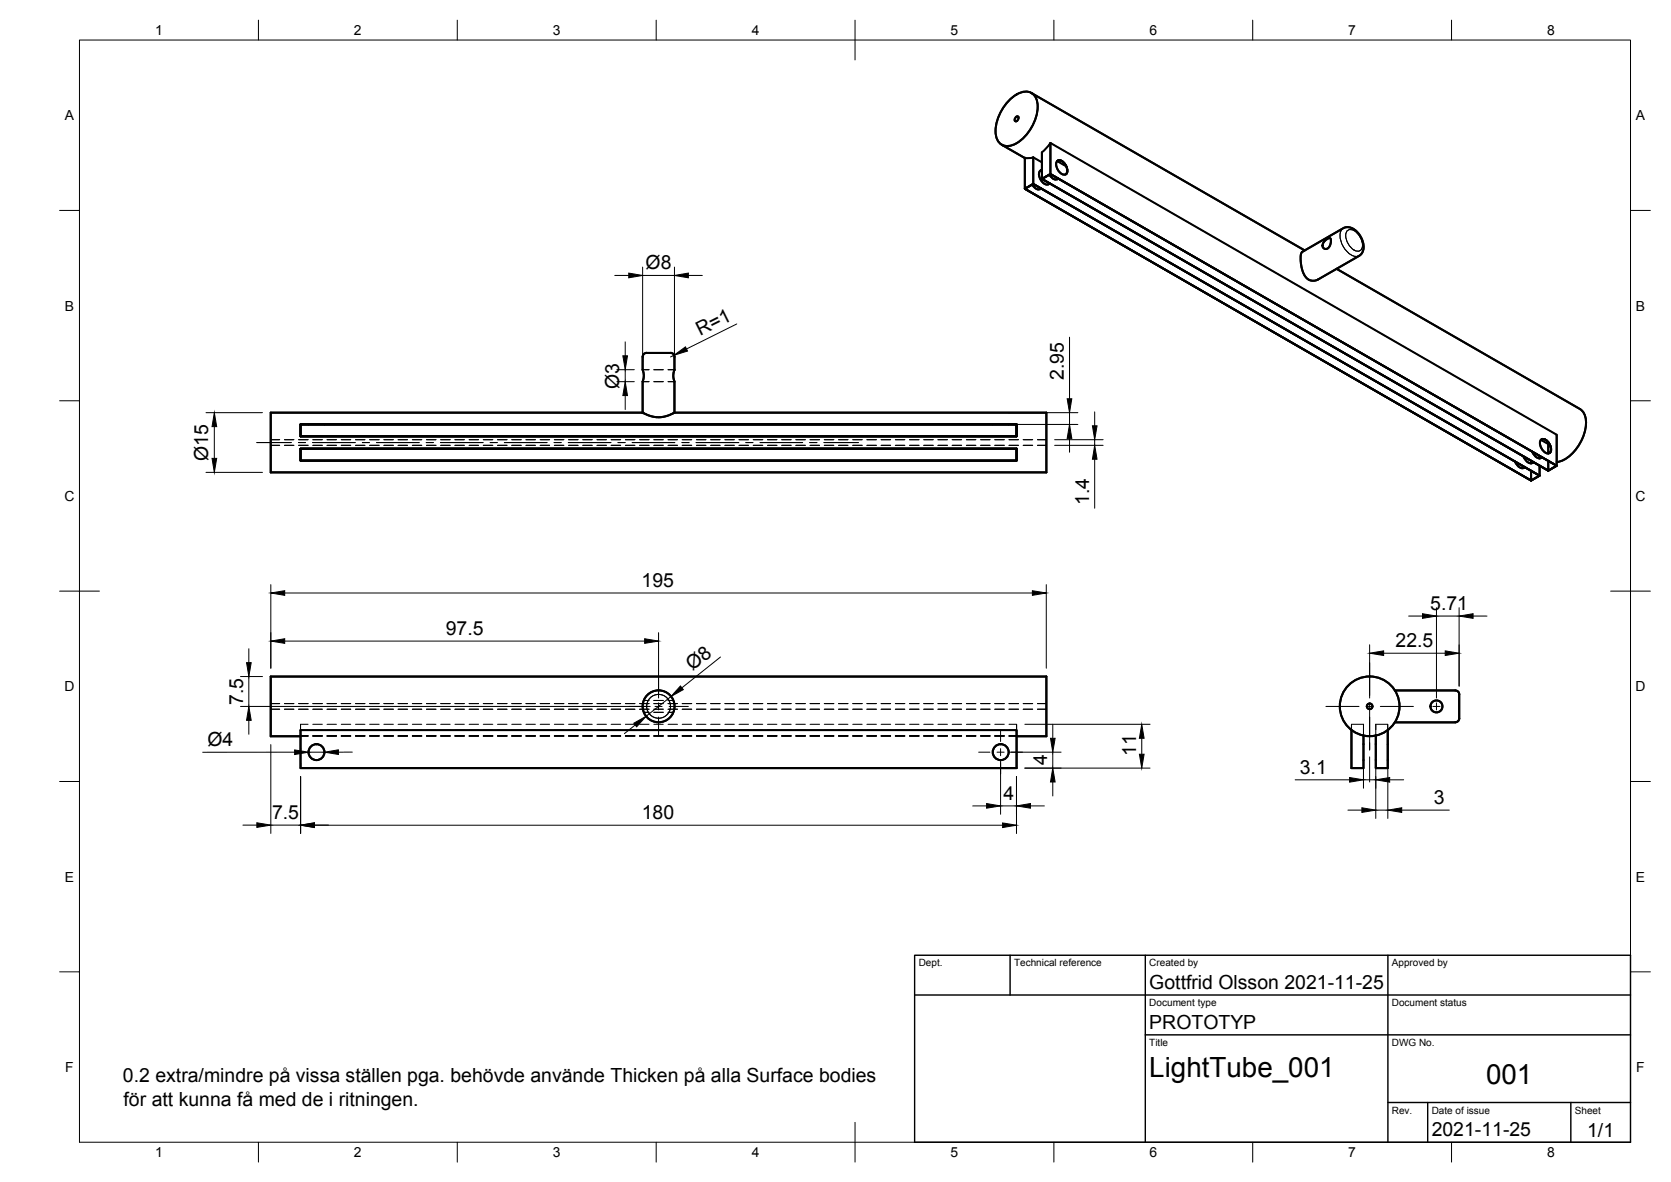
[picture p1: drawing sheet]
<svg xmlns="http://www.w3.org/2000/svg" width="420mm" height="297mm" viewBox="0 0 420 297" stroke-linecap="round" stroke-linejoin="round" font-family="sans-serif">
<!-- layer: Visible -->
<g fill="none" stroke="#000" stroke-width=".51">
<path d="M251.9 36.4l5.8 3.3M254.1 24.9a4.9 4.9 0 0 1 5.3-1.5 4.2 4.2 0 0 1 1.5 4.3 11.5 11.5 0 0 1-6.1 8.7 2.97 2.97 0 0 1-4.4-2.5 11.4 11.4 0 0 1 3.7-9zM255.4 29.4l.5-.2a.71 .71 0 0 1 .1 .9 .71 .71 0 0 1-.8 .3v-.5zM257.7 39.7v7.7l127.3 73.4M257.7 39.7v7.7M259.3 23.4l68.8 39.5M259.8 39.5v6.7M259.8 39.5l2.2 1.3M259.8 39.5l-.9 .2-1.2-.1M262 38.3v6.7M264.1 35.9v7.8l-2.1 1.3v-6.7M264.1 35.9l127.3 73.3v7.8"/>
<path d="M264.1 35.9v7.8l127.3 73.3M264.1 35.9l-2.1 2.4M257.7 47.4l2.1-1.2 127.3 73.3-2.1 1.3zM257.7 47.4l127.3 73.4 2.1-1.3v-2.5v2.5M257.7 47.4l2.1-1.2 127.3 73.3M259.5 46.4a1.47 1.47 0 0 0 2.2 .9l-.2 .2M259.8 46.2l127.3 73.3-2.1 1.3M259.8 46.2l-2.1 1.2M261.7 42.8l.3-.1a1.13 1.13 0 0 0-.6 1.8 2.05 2.05 0 0 0 2.3 1.8l.2-.2-.3 .2M262 45l2.1-1.3 127.3 73.3-2.1 1.3zM263.9 43.9a1.47 1.47 0 0 0 2.2 .9M265.8 40.5l2.3 1.3"/>
<path d="M265.8 40.5a1.62 1.62 0 0 1 2.2 1 1.63 1.63 0 0 1-.2 2.4 2.49 2.49 0 0 1-2-3.4zM266 40.4a2.21 2.21 0 0 1 2.4 2.3l-.2 .9-.2 .2M266.1 44.8l-.3 .3M327.3 63.4l10.6-6.1 .6-.2 1.3 .2 1.4 .9 1.2 1.7 .5 1.7-.2 1.5-.7 1-10.6 6.1-.9 .4-1-.1-.7-.4-.7-.7-.4-.9-.7-2.8v-1.5zM333 60.7l1.1-.9 .4 .1 .1 .2-.1 1.5-.4 .6-.4 .3h-.7l-.4-.4v-.7zM336.1 67.5l61.1 35.3a4.2 4.2 0 0 1 1.6 4.2 11.1 11.1 0 0 1-6.7 9l-.7 .1M161.6 92.9l.3 1.3-.3 1.7M161.6 92.9l.3 1.4-.3 1.6M161.6 95.9v7.8M162.6 88.7h5.1a1.85 1.85 0 0 1 1.8 .6l.1 3.6M162.6 88.7a1.01 1.01 0 0 0-1 1v3.2M169.6 92.9l-.3 1.3 .3 1.7"/>
<path d="M169.6 92.9l-.3 1.4 .3 1.6M169.6 95.9v7.8M75.6 106.6h180v3.1h-180zM75.6 112.7h180v3.1h-180zM75.6 112.8h180v2.9h-180zM75.6 106.6h180h-180v3.1h180v-3.1v3.1h-180zM161.6 103.7l1.7 .8 2.1 .4 2-.3 2.2-.9M161.6 103.7h-93.5v15h195v-15h-93.5M161.6 103.7l2.2 .9 1.7 .3 1.9-.3 2.2-.9M380.9 116a2.08 2.08 0 0 0 2.2 1.6l.3-.2-.2 .2M383 114.7a2.07 2.07 0 0 0 2.3 1.6l.2-.2-.2 .2M385 115.8v.6"/>
<path d="M385 118.3v2.5M385.3 113.5a2.08 2.08 0 0 0 2.2 1.6l.2-.2-.2 .2M387.1 114.6v.6M387.4 110.5l1.9 1.1M387.5 110.5a1.62 1.62 0 0 1 2.1 1.1 1.63 1.63 0 0 1-.2 2.3 2.49 2.49 0 0 1-1.9-3.4zM387.6 110.4a2.21 2.21 0 0 1 2.4 2.3l-.1 .9-.3 .3M389.3 111.6v2.4M389.3 115.8v2.5M389.5 111.4l-.2 .2M391.4 109.2v7.8M391.4 117l-2.1 1.3M350.7 173.5h15.2a1.34 1.34 0 0 1 1 1.6v4.5a1.76 1.76 0 0 1-.6 1.8l-15.6 .1"/>
<path d="M75.6 185h-7.5v-15h195v15h-7.5M75.6 183.5v9.5h180M75.6 183.5h180v9.5M255.6 183.5v9.5M339.8 183.5v9.5M342.8 184.9v8.1h-3h3zM345.9 184.9v8.1h3v-9.5v9.5h-3z"/>
<circle cx="165.6" cy="177.5" r="4"/>
<circle cx="344.4" cy="177.5" r="7.5"/>
<circle cx="344.4" cy="177.5" r=".71"/>
<circle cx="361.2" cy="177.5" r="1.5"/>
<circle cx="79.6" cy="189" r="2"/>
<circle cx="251.6" cy="189" r="2"/>
</g>
<!-- layer: Visible Narrow -->
<g fill="none" stroke="#000" stroke-width=".25">
<path d="M257.7 39.6l1.2 .1 .9-.2 2.2 1.3M264.1 35.9l127.3 73.3M264.1 35.9l-2.1 2.4M265.8 40.5l2.3 1.3M337.8 57.4a3.5 3.5 0 0 0-.1 4.6 3.5 3.5 0 0 0 4 2.3M338.6 58.1a1.8 1.8 0 0 1 2.8 .6l.7 1.1a2.54 2.54 0 0 1-.1 3.2 2.74 2.74 0 0 1-3.2-2 3.2 3.2 0 0 1-.2-2.9zM387.4 110.5l1.9 1.1 .2-.2M75.6 183.5h180"/>
<circle cx="165.6" cy="177.5" r="3"/>
</g>
<!-- layer: Hidden -->
<g fill="none" stroke="#000" stroke-width=".25">
<path d="M161.6 92.9h1.6M161.6 95.9h1.6M164.4 92.9h2.4M164.4 95.9h2.4M168 92.9h1.6M168 95.9h1.6M68.1 111.9h2.2M68.1 110.5h2.2M71.5 111.9h2.4M71.5 110.5h2.4M75.1 111.9h2.4M75.1 110.5h2.4"/>
<path d="M77.6 109.7h.1M77.6 112.7v.1M77.6 115.7v.1M78.7 111.9h2.3M78.7 110.5h2.3M81.6 109.7h.1M81.6 112.7v.1M81.6 115.7v.1M82.2 111.9h2.4M82.2 110.5h2.4M85.8 111.9h2.4M85.8 110.5h2.4"/>
<path d="M89.4 111.9h2.4M89.4 110.5h2.4M92.9 111.9h2.4M92.9 110.5h2.4M96.5 111.9h2.4M96.5 110.5h2.4M100.1 111.9h2.4M100.1 110.5h2.4M103.7 111.9h2.3M103.7 110.5h2.3M107.2 111.9h2.4M107.2 110.5h2.4"/>
<path d="M110.8 111.9h2.4M110.8 110.5h2.4M114.4 111.9h2.4M114.4 110.5h2.4M118 111.9h2.3M118 110.5h2.3M121.5 111.9h2.4M121.5 110.5h2.4M125.1 111.9h2.4M125.1 110.5h2.4M128.7 111.9h2.4M128.7 110.5h2.4"/>
<path d="M132.2 111.9h2.4M132.2 110.5h2.4M135.8 111.9h2.4M135.8 110.5h2.4M139.4 111.9h2.4M139.4 110.5h2.4M143 111.9h2.4M143 110.5h2.4M146.5 111.9h2.4M146.5 110.5h2.4M150.1 111.9h2.4M150.1 110.5h2.4"/>
<path d="M153.7 111.9h2.4M153.7 110.5h2.4M157.2 111.9h2.4M157.2 110.5h2.4M160.8 111.9h2.4M160.8 110.5h2.4M164.4 111.9h2.4M164.4 110.5h2.4M168 111.9h2.3M168 110.5h2.3M171.5 111.9h2.4M171.5 110.5h2.4"/>
<path d="M175.1 111.9h2.4M175.1 110.5h2.4M178.7 111.9h2.4M178.7 110.5h2.4M182.3 111.9h2.3M182.3 110.5h2.3M185.8 111.9h2.4M185.8 110.5h2.4M189.4 111.9h2.4M189.4 110.5h2.4M193 111.9h2.3M193 110.5h2.3"/>
<path d="M196.6 111.9h2.3M196.6 110.5h2.3M200.1 111.9h2.4M200.1 110.5h2.4M203.7 111.9h2.4M203.7 110.5h2.4M207.3 111.9h2.4M207.3 110.5h2.4M210.8 111.9h2.4M210.8 110.5h2.4M214.4 111.9h2.4M214.4 110.5h2.4"/>
<path d="M218 111.9h2.4M218 110.5h2.4M221.6 111.9h2.3M221.6 110.5h2.3M225.1 111.9h2.4M225.1 110.5h2.4M228.7 111.9h2.4M228.7 110.5h2.4M232.3 111.9h2.4M232.3 110.5h2.4M235.8 111.9h2.4M235.8 110.5h2.4"/>
<path d="M239.4 111.9h2.4M239.4 110.5h2.4M243 111.9h2.4M243 110.5h2.4M246.6 111.9h2.3M246.6 110.5h2.3M249.6 109.7h.1M249.6 112.7v.1M249.6 115.7v.1M250.1 111.9h2.4M250.1 110.5h2.4M253.6 109.7h.1"/>
<path d="M253.6 112.7v.1M253.6 115.7v.1M253.7 111.9h2.4M253.7 110.5h2.4M257.3 111.9h2.4M257.3 110.5h2.4M260.9 111.9h2.2M260.9 110.5h2.2M68.1 178.2h2.2M68.1 176.8h2.2M71.5 178.2h2.4M71.5 176.8h2.4"/>
<path d="M75.1 178.2h2.4M75.1 176.8h2.4M78.7 178.2h2.3M78.7 176.8h2.3M82.2 178.2h2.4M82.2 176.8h2.4M85.8 178.2h2.4M85.8 176.8h2.4M89.4 178.2h2.4M89.4 176.8h2.4M92.9 178.2h2.4M92.9 176.8h2.4"/>
<path d="M96.5 178.2h2.4M96.5 176.8h2.4M100.1 178.2h2.4M100.1 176.8h2.4M103.7 178.2h2.3M103.7 176.8h2.3M107.2 178.2h2.4M107.2 176.8h2.4M110.8 178.2h2.4M110.8 176.8h2.4M114.4 178.2h2.4M114.4 176.8h2.4"/>
<path d="M118 178.2h2.3M118 176.8h2.3M121.5 178.2h2.4M121.5 176.8h2.4M125.1 178.2h2.4M125.1 176.8h2.4M128.7 178.2h2.4M128.7 176.8h2.4M132.2 178.2h2.4M132.2 176.8h2.4M135.8 178.2h2.4M135.8 176.8h2.4"/>
<path d="M139.4 178.2h2.4M139.4 176.8h2.4M143 178.2h2.4M143 176.8h2.4M146.5 178.2h2.4M146.5 176.8h2.4M150.1 178.2h2.4M150.1 176.8h2.4M153.7 178.2h2.4M153.7 176.8h2.4M157.2 178.2h2.4M157.2 176.8h2.4"/>
<path d="M160.8 178.2h2.4M160.8 176.8h2.4M161.9 176h1.3M161.9 179h1.3M164.4 176h2.4M164.4 179h2.4M164.4 178.2h2.4M164.4 176.8h2.4M168 176h1.3M168 179h1.3M168 178.2h2.3M168 176.8h2.3"/>
<path d="M171.5 178.2h2.4M171.5 176.8h2.4M175.1 178.2h2.4M175.1 176.8h2.4M178.7 178.2h2.4M178.7 176.8h2.4M182.3 178.2h2.3M182.3 176.8h2.3M185.8 178.2h2.4M185.8 176.8h2.4M189.4 178.2h2.4M189.4 176.8h2.4"/>
<path d="M193 178.2h2.3M193 176.8h2.3M196.6 178.2h2.3M196.6 176.8h2.3M200.1 178.2h2.4M200.1 176.8h2.4M203.7 178.2h2.4M203.7 176.8h2.4M207.3 178.2h2.4M207.3 176.8h2.4M210.8 178.2h2.4M210.8 176.8h2.4"/>
<path d="M214.4 178.2h2.4M214.4 176.8h2.4M218 178.2h2.4M218 176.8h2.4M221.6 178.2h2.3M221.6 176.8h2.3M225.1 178.2h2.4M225.1 176.8h2.4M228.7 178.2h2.4M228.7 176.8h2.4M232.3 178.2h2.4M232.3 176.8h2.4"/>
<path d="M235.8 178.2h2.4M235.8 176.8h2.4M239.4 178.2h2.4M239.4 176.8h2.4M243 178.2h2.4M243 176.8h2.4M246.6 178.2h2.3M246.6 176.8h2.3M250.1 178.2h2.4M250.1 176.8h2.4M253.7 178.2h2.4M253.7 176.8h2.4"/>
<path d="M257.3 178.2h2.4M257.3 176.8h2.4M260.9 178.2h2.2M260.9 176.8h2.2M75.6 185h1.9M75.6 182v4.9M75.6 187.1v3.4M75.6 190.6v2.4M75.6 184.9h1.9M75.6 183.5h1.9M77.5 182h-1.9v1.4M78.7 185h2.3"/>
<path d="M78.7 182h2.3M78.7 184.9h2.3M78.7 183.5h2.3M82.2 185h2.4M82.2 182h2.4M82.2 184.9h2.4M82.2 183.5h2.4M85.8 185h2.4M85.8 182h2.4M85.8 184.9h2.4M85.8 183.5h2.4M89.4 185h2.4"/>
<path d="M89.4 182h2.4M89.4 184.9h2.4M89.4 183.5h2.4M92.9 185h2.4M92.9 182h2.4M92.9 184.9h2.4M92.9 183.5h2.4M96.5 185h2.4M96.5 182h2.4M96.5 184.9h2.4M96.5 183.5h2.4M100.1 185h2.4"/>
<path d="M100.1 182h2.4M100.1 184.9h2.4M100.1 183.5h2.4M103.7 185h2.3M103.7 182h2.3M103.7 184.9h2.3M103.7 183.5h2.3M107.2 185h2.4M107.2 182h2.4M107.2 184.9h2.4M107.2 183.5h2.4M110.8 185h2.4"/>
<path d="M110.8 182h2.4M110.8 184.9h2.4M110.8 183.5h2.4M114.4 185h2.4M114.4 182h2.4M114.4 184.9h2.4M114.4 183.5h2.4M118 185h2.3M118 182h2.3M118 184.9h2.3M118 183.5h2.3M121.5 185h2.4"/>
<path d="M121.5 182h2.4M121.5 184.9h2.4M121.5 183.5h2.4M125.1 185h2.4M125.1 182h2.4M125.1 184.9h2.4M125.1 183.5h2.4M128.7 185h2.4M128.7 182h2.4M128.7 184.9h2.4M128.7 183.5h2.4M132.2 185h2.4"/>
<path d="M132.2 182h2.4M132.2 184.9h2.4M132.2 183.5h2.4M135.8 185h2.4M135.8 182h2.4M135.8 184.9h2.4M135.8 183.5h2.4M139.4 185h2.4M139.4 182h2.4M139.4 184.9h2.4M139.4 183.5h2.4M143 185h2.4"/>
<path d="M143 182h2.4M143 184.9h2.4M143 183.5h2.4M146.5 185h2.4M146.5 182h2.4M146.5 184.9h2.4M146.5 183.5h2.4M150.1 185h2.4M150.1 182h2.4M150.1 184.9h2.4M150.1 183.5h2.4M153.7 185h2.4"/>
<path d="M153.7 182h2.4M153.7 184.9h2.4M153.7 183.5h2.4M157.2 185h2.4M157.2 182h2.4M157.2 184.9h2.4M157.2 183.5h2.4M160.8 185h2.4M160.8 182h2.4M160.8 184.9h2.4M160.8 183.5h2.4M164.4 185h2.4"/>
<path d="M164.4 182h2.4M164.4 184.9h2.4M164.4 183.5h2.4M168 185h2.3M168 182h2.3M168 184.9h2.3M168 183.5h2.3M171.5 185h2.4M171.5 182h2.4M171.5 184.9h2.4M171.5 183.5h2.4M175.1 185h2.4"/>
<path d="M175.1 182h2.4M175.1 184.9h2.4M175.1 183.5h2.4M178.7 185h2.4M178.7 182h2.4M178.7 184.9h2.4M178.7 183.5h2.4M182.3 185h2.3M182.3 182h2.3M182.3 184.9h2.3M182.3 183.5h2.3M185.8 185h2.4"/>
<path d="M185.8 182h2.4M185.8 184.9h2.4M185.8 183.5h2.4M189.4 185h2.4M189.4 182h2.4M189.4 184.9h2.4M189.4 183.5h2.4M193 185h2.3M193 182h2.3M193 184.9h2.3M193 183.5h2.3M196.6 185h2.3"/>
<path d="M196.6 182h2.3M196.6 184.9h2.3M196.6 183.5h2.3M200.1 185h2.4M200.1 182h2.4M200.1 184.9h2.4M200.1 183.5h2.4M203.7 185h2.4M203.7 182h2.4M203.7 184.9h2.4M203.7 183.5h2.4M207.3 185h2.4"/>
<path d="M207.3 182h2.4M207.3 184.9h2.4M207.3 183.5h2.4M210.8 185h2.4M210.8 182h2.4M210.8 184.9h2.4M210.8 183.5h2.4M214.4 185h2.4M214.4 182h2.4M214.4 184.9h2.4M214.4 183.5h2.4M218 185h2.4"/>
<path d="M218 182h2.4M218 184.9h2.4M218 183.5h2.4M221.6 185h2.3M221.6 182h2.3M221.6 184.9h2.3M221.6 183.5h2.3M225.1 185h2.4M225.1 182h2.4M225.1 184.9h2.4M225.1 183.5h2.4M228.7 185h2.4"/>
<path d="M228.7 182h2.4M228.7 184.9h2.4M228.7 183.5h2.4M232.3 185h2.4M232.3 182h2.4M232.3 184.9h2.4M232.3 183.5h2.4M235.8 185h2.4M235.8 182h2.4M235.8 184.9h2.4M235.8 183.5h2.4M239.4 185h2.4"/>
<path d="M239.4 182h2.4M239.4 184.9h2.4M239.4 183.5h2.4M243 185h2.4M243 182h2.4M243 184.9h2.4M243 183.5h2.4M246.6 185h2.3M246.6 182h2.3M246.6 184.9h2.3M246.6 183.5h2.3M250.1 185h2.4"/>
<path d="M250.1 182h2.4M250.1 184.9h2.4M250.1 183.5h2.4M253.7 182h1.9v1.5M253.7 185h1.9M253.7 184.9h1.9M253.7 183.5h1.9M255.6 182v1.4M255.6 183.5v3.4M255.6 187.1v3.4M255.6 190.6v2.4M339.8 187h.1"/>
<path d="M339.8 191h.1M339.8 186.9v-4.9h3v4.9M339.8 182v1.4M339.8 187.1v3.4M339.8 190.6v2.4M342.8 187.8v2.7M342.8 191.3v1.7M345.9 186.9v-4.9h3v4.9M345.9 187.8v2.7M345.9 191.3v1.7M348.9 182v1.4M348.9 187.1v3.4"/>
<path d="M348.9 190.6v2.4"/>
</g>
<!-- layer: Visible -->
<circle cx="161.6" cy="103.7" r=".24" fill="#000" stroke="#000" stroke-width=".25"/>
<!-- layer: Hidden -->
<g fill="#000" stroke="#000" stroke-width=".25">
<circle cx="77.6" cy="106.6" r=".11"/>
<circle cx="81.6" cy="106.6" r=".11"/>
<circle cx="249.6" cy="106.6" r=".11"/>
<circle cx="253.6" cy="106.6" r=".11"/>
<circle cx="342.8" cy="187" r=".11"/>
<circle cx="342.8" cy="191" r=".11"/>
<circle cx="345.9" cy="187" r=".11"/>
<circle cx="345.9" cy="191" r=".11"/>
<circle cx="348.9" cy="191" r=".11"/>
<circle cx="348.9" cy="187" r=".11"/>
</g>
<!-- layer: Border -->
<g fill="none" stroke="#000" stroke-width=".25">
<path d="M20 10.1h390v276.9h-390zM65 5.1v5M115 5.1v5M165 5.1v5M215 5.1v10M265 5.1v5M315 5.1v5M365 5.1v5M15 52.9h5M410 52.9h5M15 100.7h5M410 100.7h5"/>
<path d="M15 148.6h10M405 148.6h10M15 196.4h5M410 196.4h5M15 244.2h5M410 244.2h5M65 287v5M115 287v5M165 287v5M215 282.1v9.9M265 287v5M315 287v5"/>
<path d="M365 287v5"/>
</g>
<!-- layer: TitleBlock -->
<path d="M230 240.1h180v46.9h-180zM230 250h180M254 240.1v9.9M288 240.1v46.9M349 240.1v46.9M288 260.1h122M349 277.1h61M359 277.1v9.9M395 277.1v9.9" fill="none" stroke="#000" stroke-width=".36"/>
<!-- layer: Dimensions -->
<g fill="none" stroke="#000" stroke-width=".25">
<path d="M154.6 69.2h3.5M161.6 67.1v23.7M161.6 69.2h8M169.6 67.1v23.7M173.1 69.2h3.5M155.1 95.9h4.4M155.1 92.9h4.4M157.2 85.9v3.5M157.2 92.9v3M157.2 99.4v3.5M169.5 89.3l-.9 .4M185.3 81.4l-12.7 6.3"/>
<path d="M268.9 84.7v15.5M51.8 103.7h14.2M51.8 118.7h14.2M53.9 107.2v8M251.7 106.7h19.3M253.4 103.7h17.6M265.2 110.5h12.2M265.2 111.9h12.2M268.9 103.7v3M268.9 110.2v3.5M275.3 103.5v3.5M275.3 110.5v1.4"/>
<path d="M275.3 115.4v12.3M68.1 146.9v21M71.6 149h188M165.6 159v16.4M263.1 146.9v21M354.2 154.8h3.5M361.2 152.7v22.7M361.2 154.8h5.7M366.9 152.7v19.7M370.4 154.8h3.5M60.5 177.5h103M60.5 170h5.5"/>
<path d="M62.6 163v3.5M62.6 170v7.5M71.6 161.1h90.5M168.7 175l-6.2 5M181.2 165.1l-9.8 7.8M344.4 162v13.4M347.9 164.2h15.5M62.6 181v3.5M68.1 187.1v22.4M74.1 189h-23.1M75.6 195.1v14.4M77.6 189h4"/>
<path d="M88.6 189h-3.5M159.7 182.2l-2.7 2.2M251.6 191.1v13.5M253.7 189h13.1M255.6 195.1v14.4M257.7 182h31.5M257.7 193h31.5M264.7 182v3.5M264.7 189v4M264.7 196.5v3.5M287.1 185.5v4M325.6 196h13.7"/>
<path d="M342.8 193.1v5M342.8 196h3.1M345.9 193.1v12.6M349 184.1v21.6M349.4 196h3.5M61.1 207.4h3.5M68.1 207.4h7.5M79.1 207.4h173M244.6 202.5h3.5M251.6 202.5h4M259.1 202.5h3.5M338.9 203.6h3.5"/>
<path d="M345.9 203.6h3.1M352.4 203.6h12"/>
</g>
<g fill="#000" stroke="#000" stroke-width=".25">
<path d="M158.1 68.6l3.5 .6-3.5 .6zM169.6 69.2l3.5-.6v1.2zM157.2 95.9l.6 3.5h-1.2zM156.6 89.4h1.2l-.6 3.5zM169.5 89.3l2.9-2.1 .5 1zM53.9 103.7l.6 3.5h-1.2zM53.3 115.2h1.2l-.6 3.5zM268.9 106.7l.6 3.5h-1.2zM268.3 100.2h1.2l-.6 3.5zM274.7 107h1.1l-.5 3.5zM275.3 111.9l.5 3.5h-1.1zM68.1 149l3.5-.6v1.2z"/>
<path d="M259.6 148.4l3.5 .6-3.5 .6zM357.7 154.2l3.5 .6-3.5 .6zM366.9 154.8l3.5-.6v1.2zM62 166.5h1.2l-.6 3.5zM68.1 161.1l3.5-.6v1.2zM162.1 160.5l3.5 .6-3.5 .6zM171.1 172.4l.7 .9-3.1 1.7zM344.4 164.2l3.5-.6v1.1zM363.4 163.6l3.5 .6-3.5 .5zM62.6 177.5l.6 3.5h-1.2zM74.1 188.5l3.5 .5-3.5 .6zM81.6 189l3.5-.6v1.2z"/>
<path d="M159.4 181.7l3.1-1.7-2.4 2.7zM264.1 185.5h1.2l-.6 3.5zM264.7 193l.6 3.5h-1.2zM287.1 182l.6 3.5h-1.2zM286.5 189.5h1.2l-.6 3.5zM339.3 195.4l3.5 .6-3.5 .6zM345.9 196l3.5-.6v1.2zM64.6 206.8l3.5 .6-3.5 .5zM75.6 207.4l3.5-.6v1.2zM75.6 207.4l3.5-.6v1.1zM248.1 201.9l3.5 .6-3.5 .6zM252.1 206.8l3.5 .6-3.5 .6z"/>
<path d="M255.6 202.5l3.5-.6v1.2zM342.4 203l3.5 .6-3.5 .6zM349 203.6l3.4-.6v1.2z"/>
</g>
<!-- layer: Center Lines -->
<g fill="none" stroke="#000" stroke-width=".25">
<path d="M64.6 111.2h8.6M75 111.2h1.8M78.6 111.2h10.7M91.1 111.2h1.8M94.7 111.2h10.7M107.2 111.2h1.8M110.7 111.2h10.8M123.3 111.2h1.7M126.8 111.2h10.7M139.3 111.2h1.8M142.9 111.2h10.7M155.4 111.2h1.8"/>
<path d="M159 111.2h10.7M171.5 111.2h1.7M175 111.2h10.8M187.5 111.2h1.8M191.1 111.2h10.7M203.6 111.2h1.8M207.2 111.2h8.6M158.1 177.5h4.8M164.7 177.5h1.8M165.6 170v4.8M165.6 176.6v1.8M168.3 177.5h4.8"/>
<path d="M333.4 177.5h8.3M343.5 177.5h1.8M344.4 166.5v8.3M344.4 176.6v1.8M344.4 178.5v10M347.1 177.5h8.3M360.3 177.5h1.8M361.2 176.6v1.8M165.6 180.2v4.8M246.1 189h2.8M250.7 189h1.8M251.6 183.5v2.8"/>
<path d="M251.6 188.1v1.8M251.6 191.7v2.8M254.3 189h2.8M344.4 190.2v6.3"/>
</g>
<g font-size="7">
<text x="289" y="270.6">LightTube_001</text>
<text x="373.7" y="272.3">001</text>
</g>
<g font-size="4.9">
<text x="162.3" y="67.7">Ø8</text>
<text x="176" y="84.4" transform="rotate(-26 176 84.4)">R=1</text>
<text x="267.5" y="95.4" transform="rotate(-90 267.5 95.4)">2.95</text>
<text x="155.7" y="97.7" transform="rotate(-90 155.7 97.7)">Ø3</text>
<text x="52.4" y="115.8" transform="rotate(-90 52.4 115.8)">Ø15</text>
<text x="273.9" y="126.9" transform="rotate(-90 273.9 126.9)">1.4</text>
<text x="161.3" y="147.6">195</text>
<text x="359.6" y="153.4">5.71</text>
<text x="112.1" y="159.6">97.5</text>
<text x="350.9" y="162.7">22.5</text>
<text x="174.2" y="168.7" transform="rotate(-39 174.2 168.7)">Ø8</text>
<text x="61.1" y="177.2" transform="rotate(-90 61.1 177.2)">7.5</text>
<text x="52.2" y="187.5">Ø4</text>
<text x="285.7" y="190.1" transform="rotate(-90 285.7 190.1)">11</text>
<text x="263.3" y="192.3" transform="rotate(-90 263.3 192.3)">4</text>
<text x="326.8" y="194.5">3.1</text>
<text x="252.3" y="201.1">4</text>
<text x="360.5" y="202.1">3</text>
<text x="68.4" y="205.9">7.5</text>
<text x="161.4" y="205.9">180</text>
<text x="289" y="248.5">Gottfrid Olsson 2021-11-25</text>
<text x="289" y="258.6">PROTOTYP</text>
<text x="30.9" y="271.9">0.2 extra/mindre på vissa ställen pga. behövde använde Thicken på alla Surface bodies</text>
<text x="31.1" y="277.9">för att kunna få med de i ritningen.</text>
<text x="360" y="285.5">2021-11-25</text>
<text x="399.1" y="285.7">1/1</text>
</g>
<g font-size="3.5">
<text x="39" y="8.8">1</text>
<text x="89" y="8.8">2</text>
<text x="139" y="8.8">3</text>
<text x="189" y="8.8">4</text>
<text x="239" y="8.8">5</text>
<text x="289" y="8.8">6</text>
<text x="339" y="8.8">7</text>
<text x="389" y="8.8">8</text>
<text x="16.3" y="30.2">A</text>
<text x="411.3" y="30.2">A</text>
<text x="16.3" y="78">B</text>
<text x="411.3" y="78">B</text>
<text x="16.2" y="125.9">C</text>
<text x="411.2" y="125.9">C</text>
<text x="16.2" y="173.7">D</text>
<text x="411.2" y="173.7">D</text>
<text x="16.3" y="221.6">E</text>
<text x="411.3" y="221.6">E</text>
<text x="16.4" y="269.4">F</text>
<text x="411.4" y="269.4">F</text>
<text x="39" y="290.8">1</text>
<text x="89" y="290.8">2</text>
<text x="139" y="290.8">3</text>
<text x="189" y="290.8">4</text>
<text x="239" y="290.8">5</text>
<text x="289" y="290.8">6</text>
<text x="339" y="290.8">7</text>
<text x="389" y="290.8">8</text>
</g>
<g font-size="2.5">
<text x="231" y="242.9">Dept.</text>
<text x="255" y="242.9">Technical reference</text>
<text x="289" y="242.9">Created by</text>
<text x="350" y="242.9">Approved by</text>
<text x="289" y="252.8">Document type</text>
<text x="350" y="252.8">Document status</text>
<text x="289" y="262.9">Title</text>
<text x="350" y="262.9">DWG No.</text>
<text x="350" y="279.9">Rev.</text>
<text x="360" y="279.9">Date of issue</text>
<text x="396" y="279.9">Sheet</text>
</g>
</svg>
